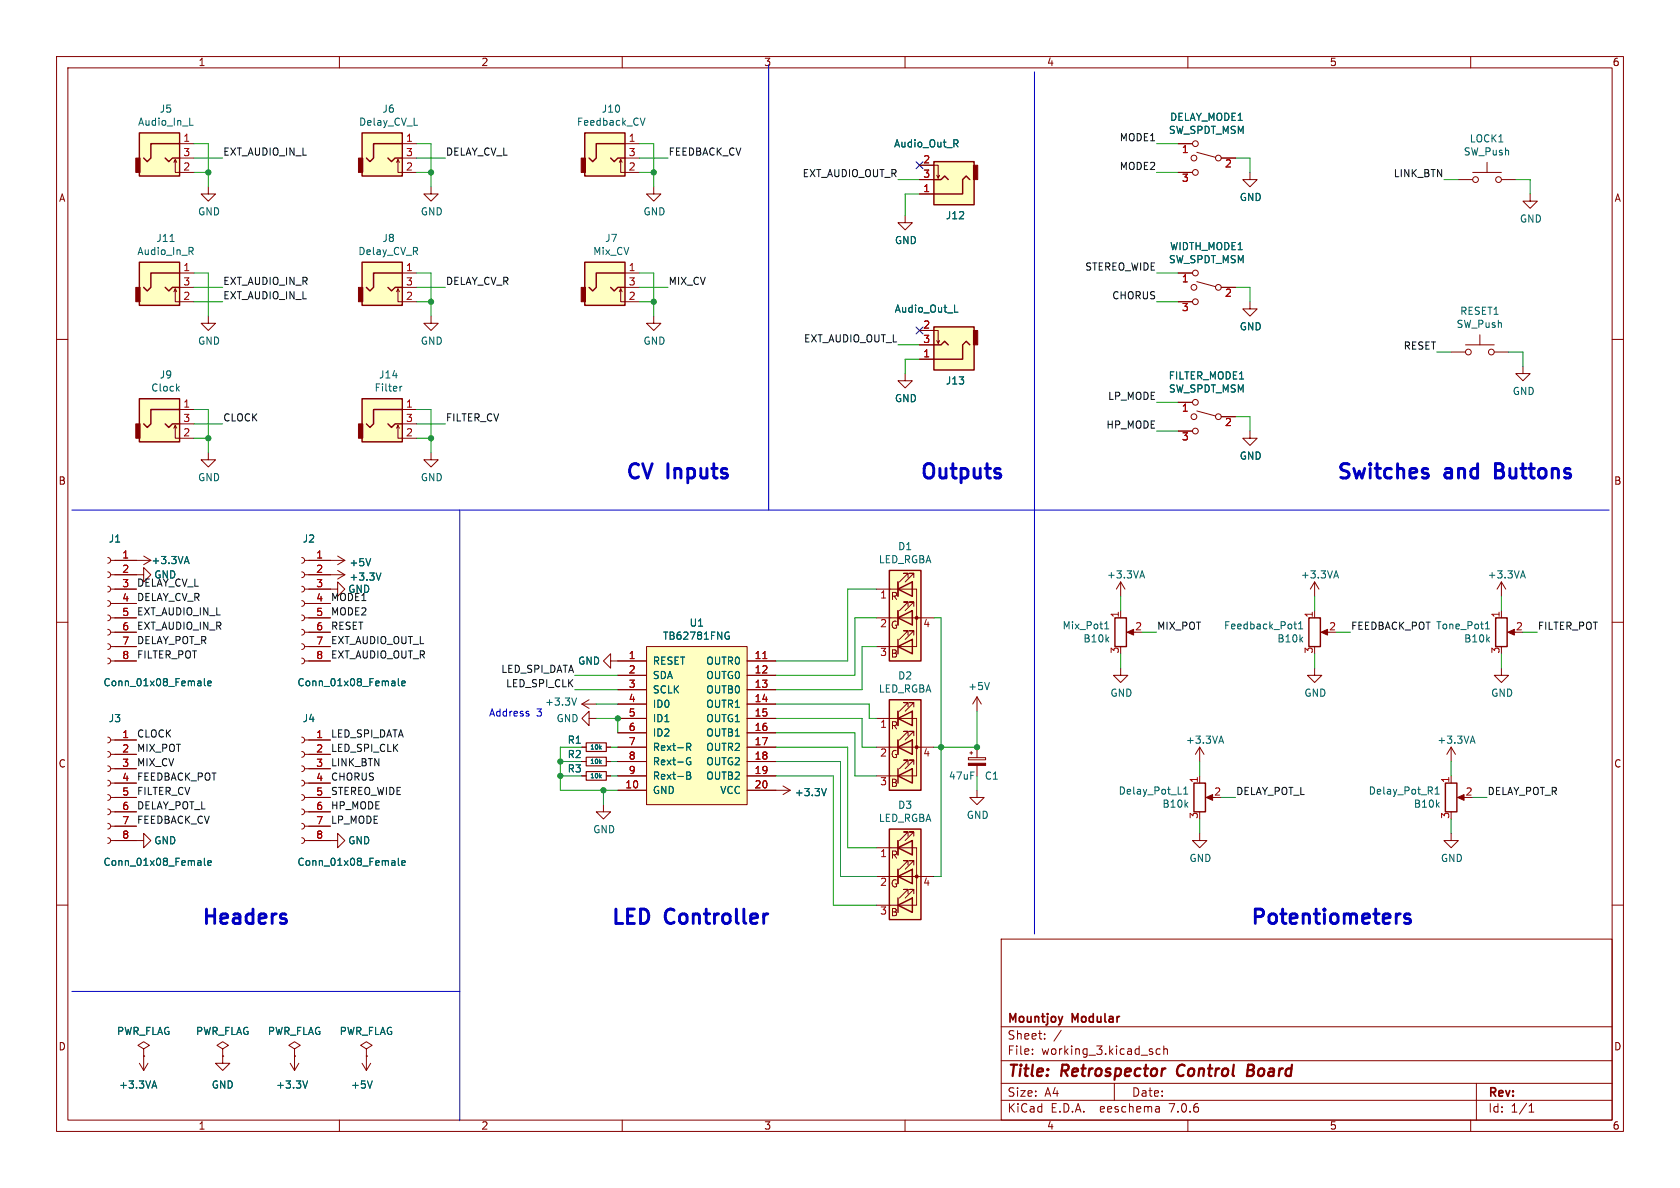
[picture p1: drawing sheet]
<svg xmlns="http://www.w3.org/2000/svg" width="297mm" height="210mm" viewBox="0 0 297 210" stroke-linecap="round" stroke-linejoin="round" font-family="sans-serif">
<g fill="none" stroke="#840000" stroke-width=".18">
<path d="M10 10h277v190h-277zM12 12h273v186h-273zM60 10v2M110 10v2M160 10v2M210 10v2M260 10v2M30.7 28.7l.3-.5v2.3h3.3M31 28.2l.2 .5M31.7 25.4h2.6M31.7 27.9h2.6M36.8 33v1.3h1.3l-1.3 1.3-1.2-1.3h1.2"/>
<path d="M70.1 28.7l.3-.5v2.3h3.3M70.4 28.2l.2 .5M71.1 25.4h2.6M71.1 27.9h2.6M76.2 33v1.3h1.3l-1.3 1.3-1.3-1.3h1.3M109.5 28.7l.2-.5v2.3h3.3M109.7 28.2l.3 .5M110.5 25.4h2.5M110.5 27.9h2.5M115.6 33v1.3h1.2l-1.2 1.3-1.3-1.3h1.3M160 38.1v1.3h1.3l-1.3 1.2-1.3-1.2h1.3M162.6 29.2h3.3v2.3l.2-.5"/>
<path d="M162.6 34.3h2.5M162.6 31.8h2.5M165.6 31l.3 .5M208.3 25.4h2.5M208.3 30.5h2.5M211.6 26.9l3.3 .9M215.9 27.9h2.5M221 30.5v1.3h1.2l-1.2 1.2-1.3-1.2h1.3M257.8 31.8h2.5M260.3 30.5h5.1M262.9 28.7v1.8M265.4 31.8h2.6"/>
<path d="M270.5 34.3v1.3h1.3l-1.3 1.2-1.3-1.2h1.3M10 60h2M30.7 51.6l.3-.5v2.2h3.3M31 51.1l.2 .5M31.7 48.3h2.6M31.7 50.8h2.6M36.8 55.9v1.3h1.3l-1.3 1.2-1.2-1.2h1.2M70.1 51.6l.3-.5v2.2h3.3M70.4 51.1l.2 .5M71.1 48.3h2.6M71.1 50.8h2.6M76.2 55.9v1.3h1.3l-1.3 1.2-1.3-1.2h1.3"/>
<path d="M109.5 51.6l.2-.5v2.2h3.3M109.7 51.1l.3 .5M110.5 48.3h2.5M110.5 50.8h2.5M115.6 55.9v1.3h1.2l-1.2 1.2-1.3-1.2h1.3M162.6 58.4h3.3v2.3l.2-.5M208.3 48.3h2.5M208.3 53.3h2.5M211.6 49.8l3.3 .9M215.9 50.8h2.5M221 53.3v1.3h1.2l-1.2 1.3-1.3-1.3h1.3M261.6 59.2v1.8"/>
<path d="M285 60h2M30.7 75.7l.3-.5v2.3h3.3M31 75.2l.2 .5M31.7 72.4h2.6M31.7 74.9h2.6M70.1 75.7l.3-.5v2.3h3.3M70.4 75.2l.2 .5M71.1 72.4h2.6M71.1 74.9h2.6M160 66v1.3h1.3l-1.3 1.3-1.3-1.3h1.3M162.6 63.5h2.5M162.6 61h2.5"/>
<path d="M165.6 60.2l.3 .5M208.3 71.1h2.5M208.3 76.2h2.5M211.6 72.6l3.3 .9M215.9 73.7h2.5M221 76.2v1.3h1.2l-1.2 1.2-1.3-1.2h1.3M256.5 62.2h2.6M259.1 61h5.1M264.2 62.2h2.5M269.2 64.8v1.2h1.3l-1.3 1.3-1.2-1.3h1.2M19 98.6l.4 .1 .2 .4-.2 .3-.4 .2M19.6 99.1h7.1"/>
<path d="M25.4 98.3l1.3 .8M26.7 99.1l-1.3 .7M36.8 80v1.3h1.3l-1.3 1.3-1.2-1.3h1.2M53.3 98.6l.4 .1 .1 .4-.1 .3-.4 .2M53.8 99.1h7.2M59.7 98.3l1.3 .8M61 99.1l-1.3 .7M76.2 80v1.3h1.3l-1.3 1.3-1.3-1.3h1.3M10 110h2M19 116.3l.4 .2 .2 .4-.2 .3-.4 .1M19 113.8l.4 .1 .2 .4-.2 .4-.4 .1M19 111.3l.4 .1 .2 .4-.2 .3-.4 .2"/>
<path d="M19 108.7l.4 .2 .2 .3-.2 .4-.4 .1M19 106.2l.4 .1 .2 .4-.2 .4-.4 .1M19 103.6l.4 .2 .2 .4-.2 .3-.4 .1M19 101.1l.4 .1 .2 .4-.2 .4-.4 .1M19.6 101.6h5.8v-1.3l1.3 1.3-1.3 1.3v-1.3M19.6 111.8h4.5M19.6 114.3h4.5M19.6 109.2h4.5M19.6 104.1h4.5M19.6 116.8h4.5M19.6 106.7h4.5M53.3 116.3l.4 .2 .1 .4-.1 .3-.4 .1"/>
<path d="M53.3 113.8l.4 .1 .1 .4-.1 .4-.4 .1M53.3 111.3l.4 .1 .1 .4-.1 .3-.4 .2M53.3 108.7l.4 .2 .1 .3-.1 .4-.4 .1M53.3 106.2l.4 .1 .1 .4-.1 .4-.4 .1M53.3 103.6l.4 .2 .1 .4-.1 .3-.4 .1M53.3 101.1l.4 .1 .1 .4-.1 .4-.4 .1M53.8 104.1h5.9v-1.2l1.3 1.2-1.3 1.3v-1.3M53.8 111.8h4.6M53.8 114.3h4.6M53.8 109.2h4.6M53.8 101.6h7.2M53.8 116.8h4.6"/>
<path d="M53.8 106.7h4.6M59.7 100.8l1.3 .8M61 101.6l-1.3 .8M107.9 116.8v-1.2l-1.2 1.2 1.2 1.3v-1.3h6.4M109.2 119.4h5.1M114.3 114.3h17.8v27.9h-17.8zM132.1 116.8h5.1M132.1 119.4h5.1M154.9 104.1h7.2v10.2h-7.2M154.9 109.2h10.2M158.7 108v2.5M158.7 102.9v2.5"/>
<path d="M160.5 112.3v-.8h-.7h.7l-1.5 1.5M160.5 107.2v-.8h-.7h.7l-1.5 1.6M160.5 102.1v-.8h-.7h.7l-1.5 1.6M161.3 108v2.5zM161.3 108h.1M161.3 102.9v2.5zM161.3 102.9h.1M161.5 112.3v-.8h-.7h.7l-1.5 1.5M161.5 107.2v-.8h-.7h.7l-1.5 1.6M161.5 102.1v-.8h-.7h.7l-1.5 1.6M198.1 118.1v1.3h1.3l-1.3 1.3-1.3-1.3h1.3M198.1 102.9v2.5"/>
<path d="M198.1 108v1.2M198.1 102.9l-.7 1.2M198.1 102.9l.8 1.2M199.6 111.8h1.1M232.4 118.1v1.3h1.3l-1.3 1.3-1.3-1.3h1.3M232.4 102.9l-.8 1.2M232.4 102.9v2.5M232.4 108v1.2M232.4 102.9l.8 1.2M233.9 111.8h1M265.4 118.1v1.3h1.3l-1.3 1.3-1.2-1.3h1.2M265.4 102.9l-.7 1.2"/>
<path d="M265.4 102.9v2.5M265.4 108v1.2M265.4 102.9l.8 1.2M267 111.8h1M285 110h2M19 137.9l.4 .2 .2 .3-.2 .4-.4 .1M19 135.4l.4 .1 .2 .4-.2 .4-.4 .1M19 132.8l.4 .2 .2 .4-.2 .3-.4 .2M19 130.3l.4 .2 .2 .3-.2 .4-.4 .1M19.6 138.4h4.5M19.6 135.9h4.5M19.6 133.4h4.5"/>
<path d="M19.6 130.8h4.5M53.3 137.9l.4 .2 .1 .3-.1 .4-.4 .1M53.3 135.4l.4 .1 .1 .4-.1 .4-.4 .1M53.3 132.8l.4 .2 .1 .4-.1 .3-.4 .2M53.3 130.3l.4 .2 .1 .3-.1 .4-.4 .1M53.8 138.4h4.6M53.8 135.9h4.6M53.8 133.4h4.6M53.8 130.8h4.6M102.9 124.5l1.2 .7M102.9 124.5h2.5M102.9 137.2h.7"/>
<path d="M102.9 132.1h.7M102.9 134.6h.7M104.1 127v-1.3l-1.2 1.3 1.2 1.3v-1.3h1.3M104.1 123.7l-1.2 .8M107.2 137.2h.7M107.2 132.1h.7M107.2 134.6h.7M109.2 124.5h5.1M109.2 137.2h5.1M109.2 139.7h5.1M109.2 121.9h5.1M109.2 127h5.1"/>
<path d="M109.2 129.5h5.1M109.2 132.1h5.1M109.2 134.6h5.1M132.1 124.5h5.1M132.1 137.2h5.1M132.1 139.7h7.6M132.1 121.9h5.1M132.1 127h5.1M132.1 129.5h5.1M132.1 132.1h5.1M132.1 134.6h5.1M138.4 138.9l1.3 .8"/>
<path d="M139.7 139.7l-1.3 .8M154.9 127h7.2v10.2h-7.2M154.9 132.1h10.2M158.7 130.8v2.6M158.7 125.7v2.6M160.5 135.1v-.7h-.7h.7l-1.5 1.5M160.5 130v-.7h-.7h.7l-1.5 1.5M160.5 125v-.8h-.7h.7l-1.5 1.5M161.3 130.8v2.6zM161.3 130.8h.1M161.3 125.7v2.6zM161.3 125.7h.1"/>
<path d="M161.5 135.1v-.7h-.7h.7l-1.5 1.5M161.5 130v-.7h-.7h.7l-1.5 1.5M161.5 125v-.8h-.7h.7l-1.5 1.5M171.2 133.9h3v.4h-3zM171.4 133.1h.6M171.7 132.8v.6M172.7 139.7v1.3h1.3l-1.3 1.2-1.3-1.2h1.3M172.7 123.2v2.5M172.7 132.1v1.8M172.7 135.3v1.9M172.7 123.2l-.7 1.3M172.7 123.2l.8 1.3"/>
<path d="M212.1 132.1v2.5M212.1 137.2v1.2M212.1 132.1l-.8 1.3M212.1 132.1l.8 1.3M256.5 132.1v2.5M256.5 137.2v1.2M256.5 132.1l-.7 1.3M256.5 132.1l.8 1.3M10 160h2M19 148.1l.4 .1 .2 .4-.2 .4-.4 .1M19 145.5l.4 .2 .2 .4-.2 .3-.4 .2M19 143l.4 .2 .2 .3-.2 .4-.4 .1"/>
<path d="M19 140.5l.4 .1 .2 .4-.2 .3-.4 .2M19.6 148.6h5.8v-1.3l1.3 1.3-1.3 1.3v-1.3M19.6 141h4.5M19.6 146.1h4.5M19.6 143.5h4.5M53.3 148.1l.4 .1 .1 .4-.1 .4-.4 .1M53.3 145.5l.4 .2 .1 .4-.1 .3-.4 .2M53.3 143l.4 .2 .1 .3-.1 .4-.4 .1M53.3 140.5l.4 .1 .1 .4-.1 .3-.4 .2M53.8 148.6h5.9v-1.3l1.3 1.3-1.3 1.3v-1.3M53.8 141h4.6M53.8 146.1h4.6"/>
<path d="M53.8 143.5h4.6M106.7 142.2v1.3h1.2l-1.2 1.3-1.3-1.3h1.3M154.9 149.9h7.2v10.1h-7.2M154.9 154.9h10.2M158.7 153.7v2.5M158.7 148.6v2.5M160.5 158v-.8h-.7h.7l-1.5 1.6M160.5 152.9v-.8h-.7h.7l-1.5 1.6M160.5 147.8v-.7h-.7h.7l-1.5 1.5M161.3 153.7v2.5zM161.3 153.7h.1M161.3 148.6v2.5z"/>
<path d="M161.3 148.6h.1M161.5 158v-.8h-.7h.7l-1.5 1.6M161.5 152.9v-.8h-.7h.7l-1.5 1.6M161.5 147.8v-.7h-.7h.7l-1.5 1.5M212.1 147.3v1.3h1.3l-1.3 1.3-1.3-1.3h1.3M213.6 141h1M256.5 147.3v1.3h1.3l-1.3 1.3-1.2-1.3h1.2M258.1 141h1M285 160h2M177 166h108v32h-108zM24.6 188l.8 1.2M25.4 185.4l1-.6-1-.6-1 .6 1 .6v1.3"/>
<path d="M25.4 186.7h.1M25.4 186.7v2.5M26.2 188l-.8 1.2M39.4 186.7v1.3h1.2l-1.2 1.2-1.3-1.2h1.3M39.4 185.4l1-.6-1-.6-1 .6 1 .6v1.3M39.4 186.7h.1M51.3 188l.8 1.2M52.1 185.4l1-.6-1-.6-1 .6 1 .6v1.3M52.1 186.7h.1M52.1 186.7v2.5M52.8 188l-.7 1.2M60 198v2"/>
<path d="M64 188l.8 1.2M64.8 185.4l1-.6-1-.6-1 .6 1 .6v1.3M64.8 186.7h.1M64.8 186.7v2.5M65.5 188l-.7 1.2M110 198v2M160 198v2M177 194.5h108M177 191.5h108M177 187.5h108M177 181.5h108M182.5 186.3v.1"/>
<path d="M182.5 185.5v.1M184.7 183.6v.1M184.7 182.8v.1M187.6 182.1l-1.3 2M197 191.5v3M204.9 195.7l.1 .9M205 196.5l-.2 .1M205 196h-.2M205.1 185.5l-.4-.1-.3 .3v.4l.1 .2h.6M205.7 185.5l.3-.1 .3 .1 .1 .9M205.7 184.9v1.5M210 198v2"/>
<path d="M260 198v2M261 191.5v6.5M270.3 196.6h.9M270.3 195.5l.4-.4v1.5"/>
<circle cx="211.1" cy="27.9" r=".51"/>
<circle cx="211.3" cy="25.4" r=".51"/>
<circle cx="211.3" cy="30.5" r=".51"/>
<circle cx="215.4" cy="27.9" r=".51"/>
<circle cx="260.9" cy="31.8" r=".51"/>
<circle cx="264.9" cy="31.8" r=".51"/>
<circle cx="211.1" cy="50.8" r=".51"/>
<circle cx="211.3" cy="53.3" r=".51"/>
<circle cx="211.3" cy="48.3" r=".51"/>
<circle cx="215.4" cy="50.8" r=".51"/>
<circle cx="211.1" cy="73.7" r=".51"/>
<circle cx="211.3" cy="76.2" r=".51"/>
<circle cx="211.3" cy="71.1" r=".51"/>
<circle cx="215.4" cy="73.7" r=".51"/>
<circle cx="259.6" cy="62.2" r=".51"/>
<circle cx="263.7" cy="62.2" r=".51"/>
</g>
<path d="M208.4 188.5a1.27 1.27 0 0 0 0 1.6M220.6 189.2h.6M221.2 189.2l.3 .1M221.4 188.2h-.7l-.3 2 1-.1M221.4 189.1l-.2 .1" fill="none" stroke="#840000" stroke-width=".4"/>
<g fill="none" stroke="#006464" stroke-width=".18">
<path d="M33.5 22.1h.6M114 20.9l-.4 1.2M168.9 25.4l.5 .6M169.1 24.7l.3 .3-.1 .3-.2 .1M30.1 42.7h.7M33.7 44.4l.4 .6M33.9 43.7l.2 .3v.3l-.2 .1M168.8 55.2h.6M31.3 68.7l.4 .4M31.7 68.3l-.5 .5M70.7 68.3v.8M71.1 68.3l-.4 .2"/>
<path d="M32.7 99.3h.6M33 98.4l.4 1.2M65.5 98.8l-.4 1.2M36.1 120v1l.2 .2M67.3 101.3l-.4 1.3M70.4 120v1l.2 .2M128.4 111.8h.5M128.7 112.5h.2v.4l-.2 .1-.3-.1M195.3 111.2h.7M195.3 110.3l.4-.4v1.3M201.6 101.8h.6M201.9 100.9l.4 1.3"/>
<path d="M228.7 110.3h.5M228.9 111l.3 .2M229.6 111.2h.7M229.6 110.3l.3-.4v1.3M235.9 101.8h.6M236.2 100.9l.4 1.3M262.6 111.2h.7M262.6 110.3l.4-.4v1.3M268.9 101.8h.6M269.2 100.9l.5 1.3M36.7 120.8l.6-.1v-.3h-.4l-.2 .2 .1 .6h.5M71 120.8l.6-.1v-.3h-.4l-.2 .2 .1 .6h.5"/>
<path d="M101.9 123.4l-.4 1.3M121.4 132.1l.6-.1 .1-.2v-.3l-.7-.1v1.3M121.4 136.5h.4l.3 .2-.3 .4 .3 .1v.3l-.2 .2h-.5zM121.4 137.1h.4M121.7 132.1l.4 .6M121.9 134.7h.2v.4h-.5l-.2-.2M122.1 134h-.5l-.2 .2M146.1 139.4l-.4 1.3M174.9 120.6l-.4 1.3M209.3 139.5l.3-.4v1.3M215.6 131h.6M215.9 130.1l.4 1.3"/>
<path d="M253.7 139.5l.4-.4v1.3M260 131h.6M260.3 130.1l.5 1.3M36.1 151.7v1.1l.2 .2M36.7 152.6l.6-.2v-.2l-.4-.1-.2 .2 .1 .6h.5M70.4 151.7v1.1l.2 .2M71 152.6l.6-.2v-.2l-.4-.1-.2 .2 .1 .6h.5M209.3 140.4h.7M253.7 140.4h.7M27 192h.6M27.3 191.1l.4 1.2M54.4 191.1l-.4 1.2"/>
<path d="M65.8 191.1l-.4 1.2"/>
</g>
<g fill="#840000" stroke="#840000" stroke-width=".18">
<path d="M213.2 141l1.2-.5v1z"/>
<path d="M233.6 111.8l1.1-.5v1z"/>
<path d="M63.4 27.9h.7v2.6h-.7z"/>
<path d="M172.1 58.4h.7v2.6h-.7z"/>
<path d="M63.4 74.9h.7v2.6h-.7z"/>
<path d="M63.4 50.8h.7v2.5h-.7z"/>
<path d="M172.1 29.2h.7v2.6h-.7z"/>
<path d="M24 74.9h.8v2.6h-.8z"/>
<path d="M199.3 111.8l1.1-.5v1z"/>
<path d="M24 50.8h.8v2.5h-.8z"/>
<path d="M266.6 111.8l1.1-.5v1z"/>
<path d="M24 27.9h.8v2.6h-.8z"/>
<path d="M257.7 141l1.1-.5v1z"/>
<path d="M171.2 134.9h3v.4h-3z"/>
<path d="M102.7 27.9h.8v2.6h-.8z"/>
<path d="M102.7 50.8h.8v2.5h-.8z"/>
<circle cx="162.1" cy="109.2" r=".25"/>
<circle cx="162.1" cy="154.9" r=".25"/>
<circle cx="162.1" cy="132.1" r=".25"/>
</g>
<g fill="none" stroke="#840000" stroke-width=".25">
<path d="M24.6 23.5h7.1v7.6h-7.1zM29.2 27.9l.6 .7 .7-.7h1.2M31.7 25.4h-5v2.5l-.7 .7-.6-.7M64 23.5h7.1v7.6h-7.1zM68.6 27.9l.6 .7 .6-.7h1.3M71.1 25.4h-5.1v2.5l-.6 .7-.6-.7M103.4 23.5h7.1v7.6h-7.1zM107.9 27.9l.7 .7 .6-.7h1.3M110.5 25.4h-5.1v2.5l-.6 .7-.7-.7M165.1 28.6h7.1v7.6h-7.1zM165.1 31.8h1.3l.6-.7 .6 .7M171.4 31.8l-.6-.7-.6 .7v2.5h-5.1"/>
<path d="M24.6 46.4h7.1v7.6h-7.1zM29.2 50.8l.6 .6 .7-.6h1.2M31.7 48.3h-5v2.5l-.7 .6-.6-.6M64 46.4h7.1v7.6h-7.1zM68.6 50.8l.6 .6 .6-.6h1.3M71.1 48.3h-5.1v2.5l-.6 .6-.6-.6M103.4 46.4h7.1v7.6h-7.1zM107.9 50.8l.7 .6 .6-.6h1.3M110.5 48.3h-5.1v2.5l-.6 .6-.7-.6M165.1 57.8h7.1v7.6h-7.1zM24.6 70.5h7.1v7.6h-7.1zM29.2 74.9l.6 .7 .7-.7h1.2"/>
<path d="M31.7 72.4h-5v2.5l-.7 .7-.6-.7M64 70.5h7.1v7.6h-7.1zM68.6 74.9l.6 .7 .6-.7h1.3M71.1 72.4h-5.1v2.5l-.6 .7-.6-.7M165.1 61h1.3l.6-.7 .6 .7M171.4 61l-.6-.7-.6 .7v2.5h-5.1M157.2 100.8h5.6v16h-5.6zM158.7 114.3l2.6-1.3v2.6zM158.7 109.2l2.6-1.2v2.5zM158.7 104.1l2.6-1.2v2.5zM158.7 102.9v2.5M158.7 108v2.5"/>
<path d="M158.7 113v2.6M197.1 109.2h2v5.1h-2zM231.4 109.2h2v5.1h-2zM264.4 109.2h2v5.1h-2zM157.2 123.7h5.6v16h-5.6zM158.7 137.2l2.6-1.3v2.5zM158.7 132.1l2.6-1.3v2.6zM158.7 127l2.6-1.3v2.6zM158.7 125.7v2.6M158.7 130.8v2.6M158.7 135.9v2.5M211.1 138.4h2v5.1h-2z"/>
<path d="M255.5 138.4h2.1v5.1h-2.1zM157.2 146.6h5.6v16h-5.6zM158.7 154.9l2.6-1.2v2.5zM158.7 149.9l2.6-1.3v2.5zM158.7 148.6v2.5M158.7 153.7v2.5M158.7 158.8v2.5M158.7 160l2.6-1.2v2.5z"/>
</g>
<g fill="#ffffc2" stroke="#ffffc2" stroke-width=".18">
<path d="M64 23.5h7.1v7.6h-7.1z"/>
<path d="M157.2 100.8h5.6v16h-5.6z"/>
<path d="M157.2 146.6h5.6v16h-5.6z"/>
<path d="M165.1 57.8h7.1v7.6h-7.1z"/>
<path d="M64 70.5h7.1v7.6h-7.1z"/>
<path d="M64 46.4h7.1v7.6h-7.1z"/>
<path d="M165.1 28.6h7.1v7.6h-7.1z"/>
<path d="M24.6 70.5h7.1v7.6h-7.1z"/>
<path d="M24.6 46.4h7.1v7.6h-7.1z"/>
<path d="M24.6 23.5h7.1v7.6h-7.1z"/>
<path d="M114.3 114.3h17.8v27.9h-17.8z"/>
<path d="M103.4 23.5h7.1v7.6h-7.1z"/>
<path d="M157.2 123.7h5.6v16h-5.6z"/>
<path d="M103.4 46.4h7.1v7.6h-7.1z"/>
</g>
<path d="M103.6 136.4h3.6v1.5h-3.6zM103.6 133.9h3.6v1.5h-3.6zM103.6 131.3h3.6v1.5h-3.6z" fill="none" stroke="#840000" stroke-width=".2"/>
<path d="M134.9 116.4h.7" fill="none" stroke="#a90000" stroke-width=".18"/>
<path d="M135.9 11.4v78.8M182.9 12.7v152.4M12.7 90.2h271.8M81.3 90.2v107.9M93.4 126.2l.1 .1-.1 .3M93.4 125.7l.1 .1M12.7 175.3h68.6" fill="none" stroke="#0000c2" stroke-width=".18"/>
<path d="M264.4 83.2h.8M265.2 82h-.8v2.5h.9M50.5 162.5l.2 .3-.2 .3M249.3 161.7l-.7-.2-.3 .4 .1 .4 .9 .2 .1 .3-.1 .3-.3 .1-.7-.1" fill="none" stroke="#0000c2" stroke-width=".51"/>
<g fill="none" stroke="#009600" stroke-width=".18">
<path d="M34.3 25.4h2.5v7.6M34.3 27.9h5.1M34.3 30.5h2.5M73.7 25.4h2.5v7.6M73.7 27.9h5M73.7 30.5h2.5M113 25.4h2.6v7.6M113 27.9h5.1M113 30.5h2.6M158.7 31.8h3.9M162.6 34.3h-2.6v3.8M204.5 25.4h3.8"/>
<path d="M204.5 30.5h3.8M218.4 27.9h2.6v2.6M255.3 31.8h2.5M268 31.8h2.5v2.5M34.3 48.3h2.5v7.6M34.3 50.8h5.1M34.3 53.3h5.1M73.7 48.3h2.5v7.6M73.7 50.8h5M73.7 53.3h2.5M113 48.3h2.6v7.6M113 50.8h5.1"/>
<path d="M113 53.3h2.6M204.5 48.3h3.8M204.5 53.3h3.8M218.4 50.8h2.6v2.5M34.3 72.4h2.5v7.6M34.3 77.5h2.5M34.3 74.9h5.1M73.7 72.4h2.5v7.6M73.7 77.5h2.5M73.7 74.9h5M158.7 61h3.9M162.6 63.5h-2.6v2.5"/>
<path d="M204.5 76.2h3.8M204.5 71.1h3.8M218.4 73.7h2.6v2.5M254 62.2h2.5M266.7 62.2h2.5v2.6M101.6 119.4h7.6M154.9 114.3h-2.5v7.6h-15.2M154.9 109.2h-3.8v10.2h-13.9M154.9 104.1h-5v12.7h-12.7M165.1 109.2h1.3v45.7h-1.3M198.1 105.4v2.6M198.1 115.6v2.5"/>
<path d="M201.9 111.8h2.6M232.4 105.4v2.6M232.4 115.6v2.5M236.2 111.8h2.6M265.4 105.4v2.6M265.4 115.6v2.5M269.2 111.8h2.6M99.1 137.2h3.8M99.1 134.6h3.8M101.6 121.9h7.6M102.9 132.1h-3.8v7.6h10.1M105.4 124.5h3.8"/>
<path d="M105.4 127h3.8v2.5M106.7 139.7v2.5M107.9 132.1h1.3M107.9 137.2h1.3M107.9 134.6h1.3M137.2 132.1h12.7v17.8h5M137.2 127h15.2v5.1h2.5M137.2 137.2h10.1v22.8h7.6M137.2 129.5h13.9v7.7h3.8M137.2 134.6h11.4v20.3h6.3M137.2 124.5h16.5v2.5h1.2M172.7 125.7v6.4h-7.6"/>
<path d="M172.7 137.2v2.5M212.1 134.6v2.6M256.5 134.6v2.6M212.1 144.8v2.5M215.9 141h2.5M256.5 144.8v2.5M260.3 141h2.6"/>
</g>
<path d="M162 28.6l1.2 1.2M163.2 28.6l-1.2 1.2M162 57.8l1.2 1.2M163.2 57.8l-1.2 1.2" fill="none" stroke="#000084" stroke-width=".18"/>
<g fill="#009600" stroke="#009600" stroke-width=".18">
<circle cx="36.8" cy="77.5" r=".46"/>
<circle cx="36.8" cy="30.5" r=".46"/>
<circle cx="99.1" cy="137.2" r=".46"/>
<circle cx="99.1" cy="134.6" r=".46"/>
<circle cx="76.2" cy="30.5" r=".46"/>
<circle cx="76.2" cy="77.5" r=".46"/>
<circle cx="76.2" cy="53.3" r=".46"/>
<circle cx="166.4" cy="132.1" r=".46"/>
<circle cx="109.2" cy="127" r=".46"/>
<circle cx="106.7" cy="139.7" r=".46"/>
<circle cx="115.6" cy="53.3" r=".46"/>
<circle cx="115.6" cy="30.5" r=".46"/>
<circle cx="172.7" cy="132.1" r=".46"/>
</g>
<g font-size="3.5" fill="#0000c2">
<text x="110.5" y="84.8">CV</text>
<text x="118.2" y="84.8">Inputs</text>
<text x="162.6" y="84.8">Outputs</text>
<text x="236.2" y="84.8">Switches</text>
<text x="255.6" y="84.8">and</text>
<text x="265.5" y="84.8">Buttons</text>
<text x="35.6" y="163.6">Headers</text>
<text x="107.9" y="163.6">LED</text>
<text x="117.8" y="163.6">Controller</text>
<text x="221" y="163.6">Potentiometers</text>
</g>
<g font-size="2.8" fill="#840000">
<text x="178" y="190.9">Title:</text>
<text x="187.7" y="190.9">Retrospector</text>
<text x="208.9" y="190.9">Control</text>
<text x="222.1" y="190.9">Board</text>
</g>
<g font-size="2.1" fill="#840000">
<text x="178" y="184">Sheet:</text>
<text x="178" y="181.2">Mountjoy</text>
<text x="189.6" y="181.2">Modular</text>
<text x="178" y="186.7">File:</text>
<text x="184.1" y="186.7">working_3.kicad_sch</text>
<text x="178" y="196.9">KiCad</text>
<text x="178" y="194.1">Size:</text>
<text x="184.7" y="194.1">A4</text>
<text x="185.7" y="196.9">E.D.A.</text>
<text x="194.6" y="196.9">eeschema</text>
<text x="200" y="194.1">Date:</text>
<text x="207" y="196.9">7.0.6</text>
<text x="263" y="194.3">Rev:</text>
<text x="263" y="196.9">Id:</text>
<text x="267.1" y="196.9">1/1</text>
</g>
<g font-size="1.8" fill="#840000">
<text x="35" y="11.9">1</text>
<text x="85" y="11.9">2</text>
<text x="135" y="11.9">3</text>
<text x="185" y="11.9">4</text>
<text x="235" y="11.9">5</text>
<text x="285" y="11.9">6</text>
<text x="10.3" y="35.9">A</text>
<text x="285.3" y="35.9">A</text>
<text x="10.3" y="85.9">B</text>
<text x="285.3" y="85.9">B</text>
<text x="157.4" y="106.3">R</text>
<text x="157.4" y="111.4">G</text>
<text x="157.4" y="116.4">B</text>
<text x="157.4" y="129.1">R</text>
<text x="10.3" y="135.9">C</text>
<text x="157.4" y="134.2">G</text>
<text x="285.3" y="135.9">C</text>
<text x="157.4" y="139.3">B</text>
<text x="157.4" y="152">R</text>
<text x="157.4" y="157.1">G</text>
<text x="157.4" y="162.2">B</text>
<text x="10.3" y="185.9">D</text>
<text x="285.3" y="185.9">D</text>
<text x="35" y="199.9">1</text>
<text x="85" y="199.9">2</text>
<text x="135" y="199.9">3</text>
<text x="185" y="199.9">4</text>
<text x="235" y="199.9">5</text>
<text x="285" y="199.9">6</text>
</g>
<g font-size="1.8" fill="#006464">
<text x="24.3" y="22.4">Audio_In_L</text>
<text x="28.1" y="20.1">J5</text>
<text x="63.4" y="22.4">Delay_CV_L</text>
<text x="67.5" y="20.1">J6</text>
<text x="101.9" y="22.4">Feedback_CV</text>
<text x="106.3" y="20.1">J10</text>
<text x="206.5" y="23.9">SW_SPDT_MSM</text>
<text x="206.8" y="21.6">DELAY_MODE1</text>
<text x="158" y="26.3">Audio_Out_R</text>
<text x="258.7" y="27.7">SW_Push</text>
<text x="259.7" y="25.4">LOCK1</text>
<text x="219.1" y="35.7">GND</text>
<text x="34.9" y="38.3">GND</text>
<text x="74.3" y="38.3">GND</text>
<text x="113.7" y="38.3">GND</text>
<text x="167.1" y="39">J12</text>
<text x="268.6" y="39.5">GND</text>
<text x="24.2" y="45.3">Audio_In_R</text>
<text x="27.5" y="43">J11</text>
<text x="63.3" y="45.3">Delay_CV_R</text>
<text x="67.5" y="43">J8</text>
<text x="104.8" y="45.3">Mix_CV</text>
<text x="106.9" y="43">J7</text>
<text x="158.1" y="43.4">GND</text>
<text x="206.5" y="46.7">SW_SPDT_MSM</text>
<text x="206.8" y="44.4">WIDTH_MODE1</text>
<text x="158.1" y="55.5">Audio_Out_L</text>
<text x="219.1" y="58.6">GND</text>
<text x="257.4" y="58.2">SW_Push</text>
<text x="258" y="55.9">RESET1</text>
<text x="34.9" y="61.1">GND</text>
<text x="74.3" y="61.1">GND</text>
<text x="113.7" y="61.1">GND</text>
<text x="26.6" y="69.4">Clock</text>
<text x="28.1" y="67.1">J9</text>
<text x="66.1" y="69.4">Filter</text>
<text x="66.9" y="67.1">J14</text>
<text x="158.1" y="71.3">GND</text>
<text x="167.1" y="68.2">J13</text>
<text x="206.5" y="67.3">FILTER_MODE1</text>
<text x="206.5" y="69.6">SW_SPDT_MSM</text>
<text x="267.3" y="70">GND</text>
<text x="219.1" y="81.5">GND</text>
<text x="34.9" y="85.3">GND</text>
<text x="74.3" y="85.3">GND</text>
<text x="19.1" y="96.1">J1</text>
<text x="26.7" y="99.9">+3.3VA</text>
<text x="53.4" y="96.1">J2</text>
<text x="61.7" y="100.3">+5V</text>
<text x="155.3" y="99.8">LED_RGBA</text>
<text x="158.7" y="97.5">D1</text>
<text x="27.2" y="102.5">GND</text>
<text x="61.5" y="105">GND</text>
<text x="61.7" y="102.8">+3.3V</text>
<text x="195.6" y="102.5">+3.3VA</text>
<text x="229.9" y="102.5">+3.3VA</text>
<text x="262.9" y="102.5">+3.3VA</text>
<text x="117.1" y="113.3">TB62781FNG</text>
<text x="121.8" y="111">U1</text>
<text x="187.7" y="111.5">Mix_Pot1</text>
<text x="191.4" y="113.8">B10k</text>
<text x="216.3" y="111.5">Feedback_Pot1</text>
<text x="225.7" y="113.8">B10k</text>
<text x="258.7" y="113.8">B10k</text>
<text x="102.1" y="117.7">GND</text>
<text x="115.3" y="117.7">RESET</text>
<text x="124.8" y="117.7">OUTR0</text>
<text x="18.2" y="121.5">Conn_01x08_Female</text>
<text x="52.5" y="121.5">Conn_01x08_Female</text>
<text x="96.3" y="124.9">+3.3V</text>
<text x="115.3" y="120.2">SDA</text>
<text x="115.3" y="122.8">SCLK</text>
<text x="115.3" y="125.3">ID0</text>
<text x="124.8" y="120.2">OUTG0</text>
<text x="124.8" y="122.8">OUTB0</text>
<text x="124.8" y="125.3">OUTR1</text>
<text x="155.3" y="122.6">LED_RGBA</text>
<text x="158.7" y="120.3">D2</text>
<text x="171.1" y="122.2">+5V</text>
<text x="196.2" y="123.4">GND</text>
<text x="230.5" y="123.4">GND</text>
<text x="263.5" y="123.4">GND</text>
<text x="19.1" y="127.9">J3</text>
<text x="53.4" y="127.9">J4</text>
<text x="98.3" y="127.9">GND</text>
<text x="100.3" y="131.7">R1</text>
<text x="115.3" y="127.9">ID1</text>
<text x="115.3" y="130.4">ID2</text>
<text x="124.8" y="127.9">OUTG1</text>
<text x="124.8" y="130.4">OUTB1</text>
<text x="209.6" y="131.7">+3.3VA</text>
<text x="254" y="131.7">+3.3VA</text>
<text x="100.3" y="136.8">R3</text>
<text x="100.3" y="134.2">R2</text>
<text x="115.3" y="132.9">Rext-R</text>
<text x="115.3" y="135.5">Rext-G</text>
<text x="124.8" y="132.9">OUTR2</text>
<text x="124.8" y="135.5">OUTG2</text>
<text x="115.3" y="140.6">GND</text>
<text x="115.3" y="138">Rext-B</text>
<text x="124.8" y="138">OUTB2</text>
<text x="127.2" y="140.6">VCC</text>
<text x="140.4" y="140.9">+3.3V</text>
<text x="158.7" y="143.2">D3</text>
<text x="167.6" y="138">47uF</text>
<text x="174" y="138">C1</text>
<text x="197.7" y="140.7">Delay_Pot_L1</text>
<text x="205.4" y="143">B10k</text>
<text x="241.9" y="140.7">Delay_Pot_R1</text>
<text x="249.9" y="143">B10k</text>
<text x="27.2" y="149.5">GND</text>
<text x="61.5" y="149.5">GND</text>
<text x="104.8" y="147.5">GND</text>
<text x="155.3" y="145.5">LED_RGBA</text>
<text x="170.8" y="145">GND</text>
<text x="18.2" y="153.3">Conn_01x08_Female</text>
<text x="52.5" y="153.3">Conn_01x08_Female</text>
<text x="210.2" y="152.6">GND</text>
<text x="254.6" y="152.6">GND</text>
<text x="20.6" y="183.2">PWR_FLAG</text>
<text x="34.6" y="183.2">PWR_FLAG</text>
<text x="47.3" y="183.2">PWR_FLAG</text>
<text x="60" y="183.2">PWR_FLAG</text>
<text x="21" y="192.6">+3.3VA</text>
<text x="37.3" y="192.6">GND</text>
<text x="48.7" y="192.6">+3.3V</text>
<text x="62" y="192.6">+5V</text>
</g>
<g font-size="1.8" fill="#a90000">
<text x="32.3" y="25.1">1</text>
<text x="32.3" y="27.7">3</text>
<text x="71.7" y="25.1">1</text>
<text x="71.7" y="27.7">3</text>
<text x="111.1" y="25.1">1</text>
<text x="111.1" y="27.7">3</text>
<text x="163.1" y="29">2</text>
<text x="208.8" y="27.4">1</text>
<text x="216.5" y="29.9">2</text>
<text x="32.3" y="30.2">2</text>
<text x="71.7" y="30.2">2</text>
<text x="111.1" y="30.2">2</text>
<text x="163.1" y="34">1</text>
<text x="163.1" y="31.5">3</text>
<text x="208.8" y="32.5">3</text>
<text x="32.3" y="48">1</text>
<text x="32.3" y="53.1">2</text>
<text x="32.3" y="50.5">3</text>
<text x="71.7" y="48">1</text>
<text x="71.7" y="53.1">2</text>
<text x="71.7" y="50.5">3</text>
<text x="111.1" y="48">1</text>
<text x="111.1" y="53.1">2</text>
<text x="111.1" y="50.5">3</text>
<text x="208.8" y="50.2">1</text>
<text x="216.5" y="52.8">2</text>
<text x="163.1" y="58.2">2</text>
<text x="208.8" y="55.3">3</text>
<text x="163.1" y="63.2">1</text>
<text x="163.1" y="60.7">3</text>
<text x="32.3" y="72.1">1</text>
<text x="32.3" y="77.2">2</text>
<text x="32.3" y="74.7">3</text>
<text x="71.7" y="72.1">1</text>
<text x="71.7" y="77.2">2</text>
<text x="71.7" y="74.7">3</text>
<text x="208.8" y="73.1">1</text>
<text x="216.5" y="75.6">2</text>
<text x="208.8" y="78.2">3</text>
<text x="21.5" y="98.8">1</text>
<text x="21.5" y="101.3">2</text>
<text x="55.8" y="98.8">1</text>
<text x="55.8" y="101.3">2</text>
<text x="21.5" y="103.9">3</text>
<text x="21.5" y="106.4">4</text>
<text x="55.8" y="103.9">3</text>
<text x="55.8" y="106.4">4</text>
<text x="155.5" y="106.1">1</text>
<text x="21.5" y="109">5</text>
<text x="21.5" y="111.5">6</text>
<text x="55.8" y="109">5</text>
<text x="55.8" y="111.5">6</text>
<text x="155.5" y="111.2">2</text>
<text x="163.1" y="111.2">4</text>
<text x="197.9" y="109.3" transform="rotate(-90 197.9 109.3)">1</text>
<text x="200.6" y="111.5">2</text>
<text x="232.2" y="109.3" transform="rotate(-90 232.2 109.3)">1</text>
<text x="234.9" y="111.5">2</text>
<text x="265.2" y="109.3" transform="rotate(-90 265.2 109.3)">1</text>
<text x="267.9" y="111.5">2</text>
<text x="21.5" y="114">7</text>
<text x="21.5" y="116.6">8</text>
<text x="55.8" y="114">7</text>
<text x="55.8" y="116.6">8</text>
<text x="111.1" y="116.6">1</text>
<text x="111.1" y="119.1">2</text>
<text x="133.3" y="116.6">11</text>
<text x="133.3" y="119.1">12</text>
<text x="155.5" y="116.3">3</text>
<text x="197.9" y="115.6" transform="rotate(-90 197.9 115.6)">3</text>
<text x="232.2" y="115.6" transform="rotate(-90 232.2 115.6)">3</text>
<text x="265.2" y="115.6" transform="rotate(-90 265.2 115.6)">3</text>
<text x="111.1" y="121.7">3</text>
<text x="111.1" y="124.2">4</text>
<text x="133.3" y="121.7">13</text>
<text x="133.3" y="124.2">14</text>
<text x="21.5" y="130.6">1</text>
<text x="55.8" y="130.6">1</text>
<text x="111.1" y="126.7">5</text>
<text x="111.1" y="129.3">6</text>
<text x="111.1" y="131.8">7</text>
<text x="133.3" y="126.7">15</text>
<text x="133.3" y="129.3">16</text>
<text x="133.3" y="131.8">17</text>
<text x="155.5" y="129">1</text>
<text x="21.5" y="133.1">2</text>
<text x="21.5" y="135.6">3</text>
<text x="55.8" y="133.1">2</text>
<text x="55.8" y="135.6">3</text>
<text x="111.1" y="134.4">8</text>
<text x="111.1" y="136.9">9</text>
<text x="133.3" y="134.4">18</text>
<text x="133.3" y="136.9">19</text>
<text x="155.5" y="134.1">2</text>
<text x="163.1" y="134.1">4</text>
<text x="21.5" y="138.2">4</text>
<text x="21.5" y="140.7">5</text>
<text x="21.5" y="143.3">6</text>
<text x="55.8" y="138.2">4</text>
<text x="55.8" y="140.7">5</text>
<text x="55.8" y="143.3">6</text>
<text x="110.4" y="139.4">10</text>
<text x="133.3" y="139.4">20</text>
<text x="155.5" y="139.1">3</text>
<text x="211.8" y="138.5" transform="rotate(-90 211.8 138.5)">1</text>
<text x="214.6" y="140.7">2</text>
<text x="256.3" y="138.5" transform="rotate(-90 256.3 138.5)">1</text>
<text x="259" y="140.7">2</text>
<text x="21.5" y="145.8">7</text>
<text x="21.5" y="148.3">8</text>
<text x="55.8" y="145.8">7</text>
<text x="55.8" y="148.3">8</text>
<text x="211.8" y="144.9" transform="rotate(-90 211.8 144.9)">3</text>
<text x="256.3" y="144.9" transform="rotate(-90 256.3 144.9)">3</text>
<text x="155.5" y="151.8">1</text>
<text x="155.5" y="156.9">2</text>
<text x="163.1" y="156.9">4</text>
<text x="155.5" y="162">3</text>
</g>
<g font-size="1.8" fill="#0f0f0f">
<text x="39.4" y="27.6">EXT_AUDIO_IN_L</text>
<text x="78.7" y="27.6">DELAY_CV_L</text>
<text x="118.1" y="27.6">FEEDBACK_CV</text>
<text x="197.9" y="25.1">MODE1</text>
<text x="141.8" y="31.4">EXT_AUDIO_OUT_R</text>
<text x="197.9" y="30.1">MODE2</text>
<text x="246.3" y="31.4">LINK_BTN</text>
<text x="191.7" y="47.9">STEREO_WIDE</text>
<text x="39.4" y="53">EXT_AUDIO_IN_L</text>
<text x="39.4" y="50.5">EXT_AUDIO_IN_R</text>
<text x="78.7" y="50.5">DELAY_CV_R</text>
<text x="118.1" y="50.5">MIX_CV</text>
<text x="196.5" y="53">CHORUS</text>
<text x="142" y="60.6">EXT_AUDIO_OUT_L</text>
<text x="248.1" y="61.9">RESET</text>
<text x="195.8" y="70.8">LP_MODE</text>
<text x="39.4" y="74.6">CLOCK</text>
<text x="78.7" y="74.6">FILTER_CV</text>
<text x="195.5" y="75.9">HP_MODE</text>
<text x="24.1" y="106.3">DELAY_CV_R</text>
<text x="24.1" y="103.8">DELAY_CV_L</text>
<text x="58.4" y="106.3">MODE1</text>
<text x="24.1" y="108.9">EXT_AUDIO_IN_L</text>
<text x="24.1" y="111.4">EXT_AUDIO_IN_R</text>
<text x="24.1" y="114">DELAY_POT_R</text>
<text x="58.4" y="108.9">MODE2</text>
<text x="58.4" y="114">EXT_AUDIO_OUT_L</text>
<text x="58.4" y="111.4">RESET</text>
<text x="204.5" y="111.4">MIX_POT</text>
<text x="238.8" y="111.4">FEEDBACK_POT Tone_Pot1</text>
<text x="271.8" y="111.4">FILTER_POT</text>
<text x="24.1" y="116.5">FILTER_POT</text>
<text x="58.4" y="116.5">EXT_AUDIO_OUT_R</text>
<text x="88.5" y="119">LED_SPI_DATA</text>
<text x="89.4" y="121.6">LED_SPI_CLK</text>
<text x="24.1" y="130.5">CLOCK</text>
<text x="58.4" y="130.5">LED_SPI_DATA</text>
<text x="24.1" y="133">MIX_POT</text>
<text x="24.1" y="135.5">MIX_CV</text>
<text x="58.4" y="133">LED_SPI_CLK</text>
<text x="58.4" y="135.5">LINK_BTN</text>
<text x="24.1" y="143.2">DELAY_POT_L</text>
<text x="24.1" y="140.6">FILTER_CV</text>
<text x="24.1" y="138.1">FEEDBACK_POT</text>
<text x="58.4" y="138.1">CHORUS</text>
<text x="58.4" y="140.6">STEREO_WIDE</text>
<text x="58.4" y="143.2">HP_MODE</text>
<text x="218.4" y="140.6">DELAY_POT_L</text>
<text x="262.9" y="140.6">DELAY_POT_R</text>
<text x="24.1" y="145.7">FEEDBACK_CV</text>
<text x="58.4" y="145.7">LP_MODE</text>
</g>
<g font-size="1.8" fill="#0000c2">
<text x="86.4" y="126.8">Address</text>
<text x="94.8" y="126.8">3</text>
</g>
<g font-size="1.1" fill="#006464">
<text x="104.2" y="137.8">10k</text>
<text x="104.2" y="135.2">10k</text>
<text x="104.2" y="132.7">10k</text>
</g>
</svg>
